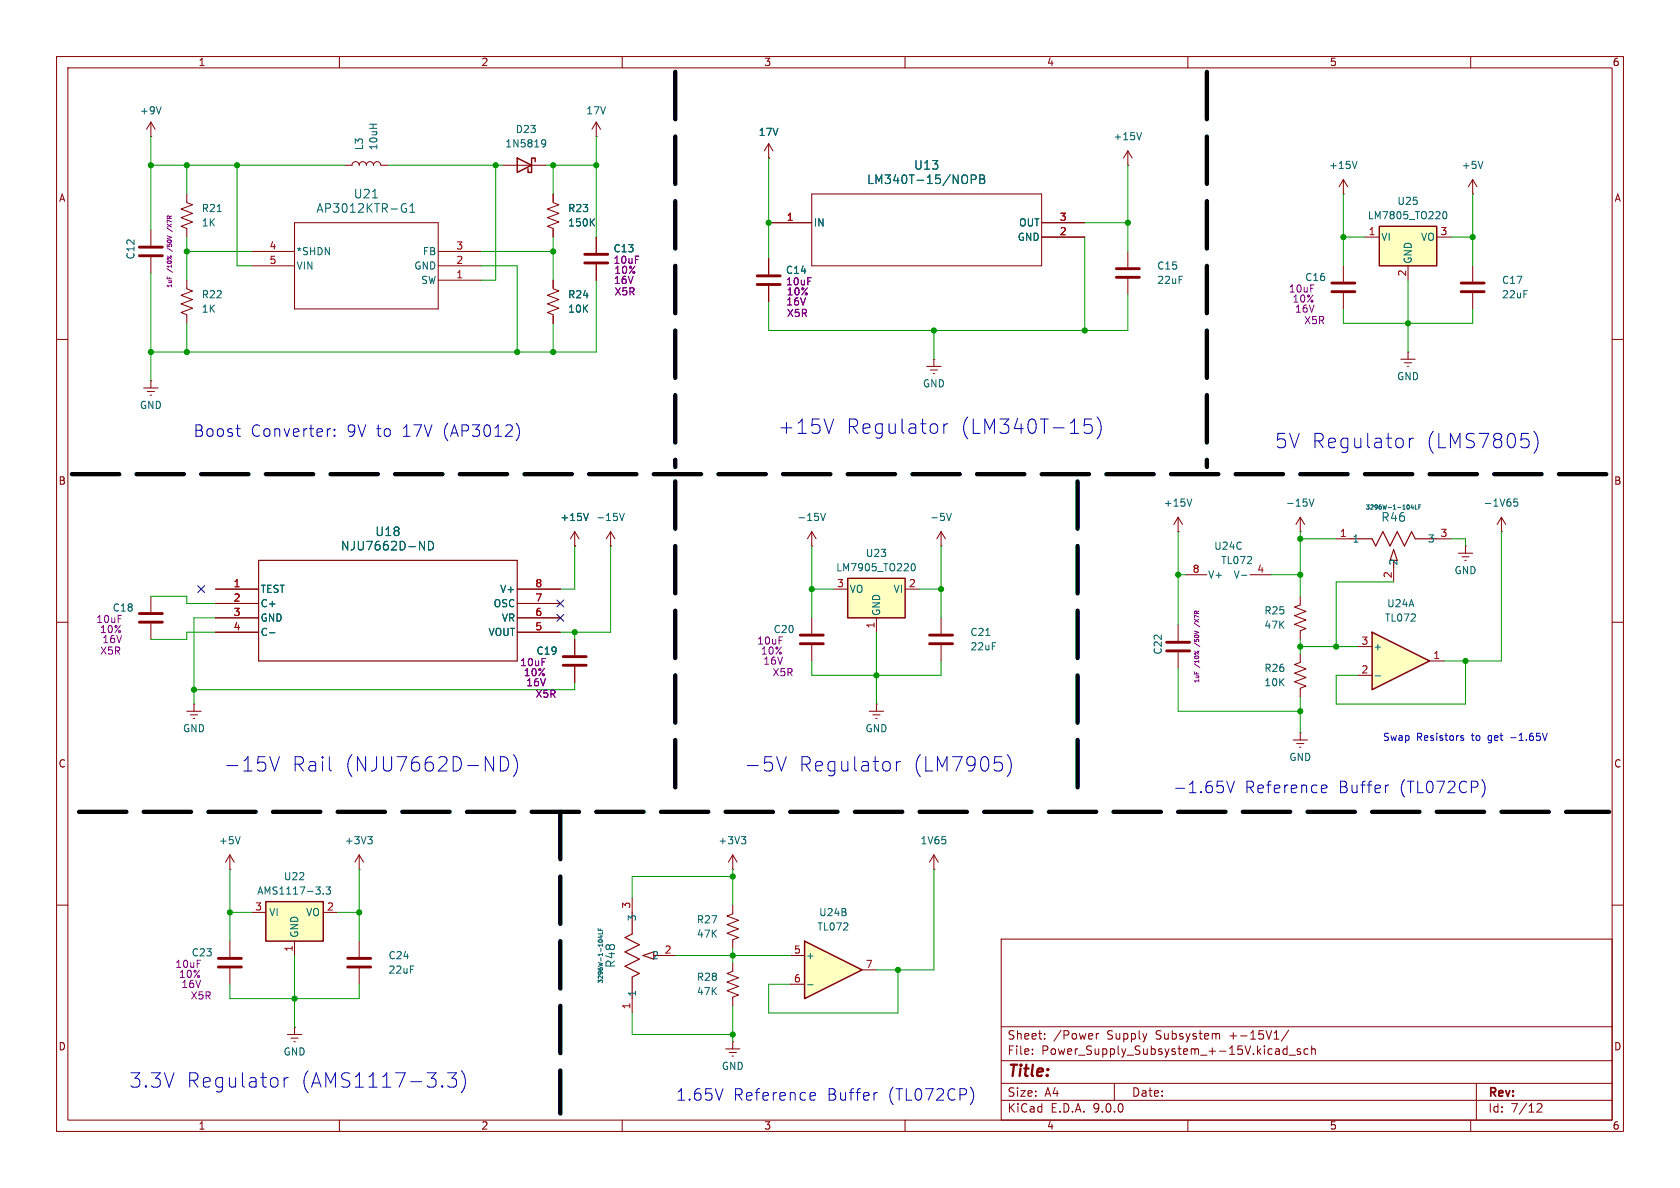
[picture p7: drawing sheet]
<svg xmlns="http://www.w3.org/2000/svg" width="297mm" height="210mm" viewBox="0 0 297 210" stroke-linecap="round" stroke-linejoin="round" font-family="sans-serif">
<g fill="none" stroke="#840000" stroke-width=".18">
<path d="M10 10h277v190h-277zM12 12h273v186h-273zM60 10v2M110 10v2M160 10v2M210 10v2M260 10v2M88.9 29.2h7.6M97.8 34.3v1.5l1 .4-2 .8 2 .7-2 .8 2 .7-2 .8 1 .4v1.5M105.4 24.1h.1M105.4 21.6l-.8 1.3M105.4 21.6l.8 1.3"/>
<path d="M105.4 21.6v2.5M135.9 39.4h7.6M143.5 34.3h40.6v12.7h-40.6zM184.1 39.4h7.7M105.4 41.9v2.8M105.4 46.7v2.8M135.9 45.7v2.8M135.9 50.5v2.8M184.1 41.9h7.7M10 60h2M25.4 68.6h2.5M26 69.2h1.3"/>
<path d="M26.5 69.9h.3M26.7 67.3h.1M26.7 67.3v1.3M285 60h2M101.6 96.5h.1M101.6 94v2.5M101.6 94l-.8 1.3M101.6 94l.8 1.3M143.5 96.5h.1M143.5 94v2.5M143.5 94l-.8 1.3M143.5 94l.8 1.3"/>
<path d="M208.3 94h.1M208.3 91.4v2.6M208.3 91.4l-.8 1.3M208.3 91.4l.7 1.3M229.9 94h.1M229.9 91.4v2.6M229.9 91.4l-.8 1.3M229.9 91.4l.7 1.3M236.2 95.3h2.6M254 95.3h2.5M257.8 97.8h2.5M258.4 98.4h1.3"/>
<path d="M259 99.1h.2M259.1 96.5h.1M259.1 96.5v1.3M265.4 94h.1M265.4 91.4l-.7 1.3M265.4 91.4l.8 1.3M265.4 91.4v2.6M10 110h2M101.6 113v2.8M101.6 117.9v2.8M143.5 109.2v2.8M143.5 114v2.8"/>
<path d="M166.4 109.2v2.8M166.4 114v2.8M208.3 110.5v2.8M208.3 115.3v2.8M209.5 101.6h3.9M221 101.6h3.8M229.9 105.4v1.5l-1 .4 2 .8-2 .7 2 .8-2 .8 2 .7-1 .4v1.5M229.9 115.6v1.5l-1 .4 2 .7-2 .8 2 .8-2 .7 2 .8-1 .4v1.5M246.4 100.3v2.6M285 110h2M153.7 125.7h2.5M154.3 126.4h1.3"/>
<path d="M154.8 127h.3M154.9 124.5h.1M154.9 124.5v1.2M40.6 153.7h.1M40.6 151.1v2.6M40.6 151.1l-.7 1.3M40.6 151.1l.8 1.3M63.5 153.7h.1M63.5 151.1v2.6M63.5 151.1l-.8 1.3M63.5 151.1l.8 1.3M111.8 158.8v2.5"/>
<path d="M129.5 153.7h.1M129.5 151.1v2.6M129.5 151.1l-.7 1.3M129.5 151.1l.8 1.3M165.1 153.7h.1M165.1 151.1l-.8 1.3M165.1 151.1l.8 1.3M165.1 151.1v2.6M10 160h2M40.6 166.4v2.8M40.6 171.2v2.8M63.5 166.4v2.8"/>
<path d="M63.5 171.2v2.8M111.8 176.5v2.6M116.8 168.9h2.6M129.5 170.2v1.5l-1 .4 2.1 .7-2.1 .8 2.1 .8-2.1 .7 2.1 .8-1.1 .4v1.5M129.5 160v1.5l-1 .4 2.1 .8-2.1 .7 2.1 .8-2.1 .8 2.1 .7-1.1 .4v1.5M177 166h108v32h-108zM285 160h2M50.8 182.9h2.5M51.4 183.5h1.3M51.9 184.2h.3M52.1 181.6h.1M52.1 181.6v1.3"/>
<path d="M60 198v2M110 198v2M128.3 185.4h2.5M128.9 186.1h1.3M129.4 186.7h.3M129.5 184.2h.1M129.5 184.2v1.2M160 198v2M177 194.5h108M177 191.5h108M177 187.5h108M177 181.5h108"/>
<path d="M182.5 186.3v.1M182.5 185.5v.1M184.7 183.6v.1M184.7 182.8v.1M193.8 182.7v1M194.2 182.7l-.2 .1-.2 .2M197 191.5v3M210 198v2M215.4 182.7l.2 .2v.8M225.2 183.7h.9M227.5 184.9v1.5M227.5 185.5l-.4-.1-.3 .3v.4l.2 .2h.5"/>
<path d="M227.8 182.1l-1.3 2M227.9 186.5h1.1M229.9 185.5l-.4-.1-.2 .2 .1 .2 .5 .2v.3h-.6M231.2 185.5l-.4-.1-.3 .3v.4l.2 .2h.5M231.9 185.5l.2-.1 .4 .1v.9M231.9 184.9v1.5M260 198v2M261 191.5v6.5M271.7 195.2l.6-.1 .2 .1 .1 .3-.9 1.1h.9"/>
</g>
<g fill="none" stroke="#840000" stroke-width=".51">
<path d="M103.4 45h4M103.4 46.5h4M133.9 48.8h4M133.9 50.3h4M99.6 116.1h4M99.6 117.6h4M141.5 112.3h4M141.5 113.8h4M164.3 112.3h4.1M164.3 113.8h4.1M206.2 115.1h4.1M206.2 113.5h4.1"/>
<path d="M38.6 169.4h4.1M38.6 170.9h4.1M61.5 169.4h4M61.5 170.9h4"/>
</g>
<path d="M211.1 110.2l1 .6M211.2 115.1l.7 .6M211.7 115.2l.1-.1 .1 .1" fill="none" stroke="#840084" stroke-width=".18"/>
<g fill="none" stroke="#006464" stroke-width=".18">
<path d="M95.9 24.8l.3-.1 .2 .1a.84 .84 0 0 1-.3 1.2h-.2M96.5 25.3l-.3 .2-.3-.1M104.6 39.2l.5 .7M105.1 38.7l-.7 .7M171.7 31.7l.7-.1 .2-.2-.1-.3-.2-.2h-.6v1.5M173.2 30.9h.5l.3 .2v.3l-.3 .2a.41 .41 0 0 1 .4 .4 .41 .41 0 0 1-.3 .4h-.6zM173.2 31.6h.5M104 90.7l-.4 1.3M145.1 90.7l.4 1.3 .4-1.3M210.7 88.2l-.4 1.3M231.4 88.2l.5 1.3 .4-1.3M249.6 89.2l-.2 .6h.5"/>
<path d="M249.8 89.5v.5M250.2 89.2v.8h.4M250.8 89.6h.3M251.2 89.2h-.4v.8M268.3 88.2h-.6l-.1 .6 .2-.1 .4 .1 .1 .1v.5l-.2 .1-.5-.1M174.3 112.3h.7M219.5 101.7h1M42.5 147.9l-.5 1.3M65 147.9h.8l-.4 .5M65.6 148.4l.2 .2v.3l-.2 .3M131.1 147.9h.7l-.4 .5M131.6 148.4l.2 .2v.3l-.2 .3"/>
<path d="M105.8 164.1v.4h.7M106 165.5h.5M106.1 164.2v.3M106.3 165.4v.4l-.6-.1M106.5 164.7v.4h-.7"/>
</g>
<path d="M238.8 95.3h3.8l.6 1.2 1.3-2.5 1.2 2.5 1.3-2.5 1.3 2.5 1.3-2.5 .6 1.3h3.8M245.7 99.1l.7-1.9 .6 1.9M111.8 161.3v3.8l-1.3 .6 2.5 1.3-2.5 1.3 2.5 1.2-2.5 1.3 2.5 1.3-1.2 .6v3.8M115.6 168.3l-1.9 .6 1.9 .6M115.6 168.9h1.2" fill="none" stroke="#840000" stroke-width=".2"/>
<path d="M91.4 27.9l2.6 1.3-2.6 1.3zM94.6 28.6v-.7h-.6v2.6h-.7v-.7" fill="none" stroke="#840000" stroke-width=".25"/>
<path d="M242.6 111.8l10.1 5-10.1 5.1z" fill="#ffffc2"/>
<path d="M242.6 111.8l10.1 5-10.1 5.1z" fill="none" stroke="#840000" stroke-width=".25"/>
<path d="M240 114.3h2.6M240 119.4h2.6M252.7 116.8h2.6" fill="none" stroke="#840000" stroke-width=".18"/>
<path d="M243.1 119.5h1" fill="none" stroke="#006464" stroke-width=".18"/>
<path d="M47 159.4h10.1v7h-10.1z" fill="#ffffc2"/>
<path d="M47 159.4h10.1v7h-10.1z" fill="none" stroke="#840000" stroke-width=".25"/>
<g fill="none" stroke="#840000" stroke-width=".18">
<path d="M107.9 96.5h.1M107.9 94l-.7 1.3M107.9 94l.8 1.3M107.9 94v2.5M38.1 104.1h7.6M38.1 106.7h7.6M38.1 109.2h7.6M38.1 111.8h7.6M91.4 104.1h7.7M91.4 106.7h7.7M91.4 109.2h7.7M91.4 111.8h7.7"/>
<path d="M33 125.7h2.6M33.7 126.4h1.2M34.2 127h.2M34.3 124.5h.1M34.3 124.5v1.2M228.6 130.8h2.5M229.2 131.4h1.3M229.7 132.1h.3M229.9 129.5h.1M229.9 129.5v1.3M44.4 161.3h2.6M52.1 166.4v2.5"/>
<path d="M57.1 161.3h2.6"/>
</g>
<path d="M74.2 95.7l.8 1.5v-1.5M75.8 95.7a.77 .77 0 0 1 .8 .8 .77 .77 0 0 1-.8 .7zM109.5 90.7l.4 1.3 .5-1.3M47.6 111.9h1M57.1 157.9v.2M57.6 156.8h.8l-.4 .5 .4 .1v.5l-.2 .2-.6-.2" fill="none" stroke="#006464" stroke-width=".18"/>
<path d="M45.7 99.1h45.7v17.7h-45.7z" fill="none" stroke="#840000" stroke-width=".2"/>
<path d="M142.2 166.4l10.2 5.1-10.2 5z" fill="#ffffc2"/>
<path d="M142.2 166.4l10.2 5.1-10.2 5z" fill="none" stroke="#840000" stroke-width=".25"/>
<path d="M139.7 168.9h2.5M139.7 174h2.5M152.4 171.5h2.5" fill="none" stroke="#840000" stroke-width=".18"/>
<path d="M142.8 174.1h.9" fill="none" stroke="#006464" stroke-width=".18"/>
<path d="M149.9 102.2h10.1v7h-10.1z" fill="#ffffc2"/>
<path d="M149.9 102.2h10.1v7h-10.1z" fill="none" stroke="#840000" stroke-width=".25"/>
<g fill="none" stroke="#840000" stroke-width=".18">
<path d="M135.9 27.9h.1M135.9 25.4l-.8 1.3M135.9 25.4l.8 1.3M135.9 25.4v2.5M163.8 64.8h2.6M164.5 65.4h1.2M165 66h.2M165.1 63.5h.1M165.1 63.5v1.3M247.6 63.5h2.6M248.3 64.1h1.3M248.8 64.8h.2"/>
<path d="M248.9 62.2h.1M248.9 62.2v1.3M166.4 96.5h.1M166.4 94l-.8 1.3M166.4 94l.7 1.3M166.4 94v2.5M147.3 104.1h2.6M154.9 109.2v2.6M160 104.1h2.6"/>
</g>
<path d="M161.2 99.8l.2-.2a.68 .68 0 0 1 .4 .7 .68 .68 0 0 1-.4 .6l-.2-.1-.1-.4zM167.3 90.7l.5 1.3 .4-1.3" fill="none" stroke="#006464" stroke-width=".18"/>
<path d="M243.8 40h10.2v7h-10.2z" fill="#ffffc2"/>
<path d="M243.8 40h10.2v7h-10.2z" fill="none" stroke="#840000" stroke-width=".25"/>
<g fill="none" stroke="#840000" stroke-width=".18">
<path d="M26.7 24.1h.1M26.7 21.6l-.8 1.3M26.7 21.6l.7 1.3M26.7 21.6v2.5M33 34.3v1.5l1 .4-2 .8 2 .7-2 .8 2 .7-2 .8 1 .4v1.5M52.1 39.4h25.4v15.2h-25.4zM61 29.2h1.2a.64 .64 0 0 1 .7-.6 .64 .64 0 0 1 .6 .6 .64 .64 0 0 1 .6-.6 .64 .64 0 0 1 .7 .6 .64 .64 0 0 1 .6-.6 .64 .64 0 0 1 .6 .6 .64 .64 0 0 1 .7-.6 .64 .64 0 0 1 .6 .6h1.3M97.8 34.3v1.3M135.9 27.9h.1M135.9 39.4h7.6M184.1 39.4h7.7M199.4 29.2h.1"/>
<path d="M199.4 26.7l-.8 1.2M199.4 26.7l.8 1.2M199.4 26.7v2.5M237.5 34.3h.1M237.5 31.8v2.5M237.5 31.8l-.8 1.2M237.5 31.8l.8 1.2M260.3 34.3h.1M260.3 31.8v2.5M260.3 31.8l-.7 1.2M260.3 31.8l.8 1.2M26.7 40.6v2.8"/>
<path d="M26.7 45.5v2.8M33 49.5v1.6l1 .3-2 .8 2 .8-2 .7 2 .8-2 .7 1 .4v1.6M44.4 44.5h7.7M44.4 47h7.7M77.5 44.5h7.6M77.5 47h7.6M77.5 49.5h7.6M97.8 49.5v1.6l1 .3-2 .8 2 .8-2 .7 2 .8-2 .7 1 .4v1.6M97.8 40.6v1.3M105.4 41.9v2.8M105.4 46.7v2.8M135.9 45.7v2.8"/>
<path d="M135.9 50.5v2.8M184.1 41.9h7.7M199.4 44.5v2.7M199.4 49.3v2.8M237.5 47v2.8M237.5 51.8v2.8M241.3 41.9h2.5M248.9 47v2.5M254 41.9h2.5M260.3 47v2.8M260.3 51.8v2.8M101.6 96.5h.1"/>
<path d="M26.7 105.4v2.8M26.7 110.2v2.8M38.1 104.1h7.6M38.1 106.7h7.6M38.1 109.2h7.6M38.1 111.8h7.6M91.4 104.1h7.7M91.4 106.7h7.7M91.4 109.2h7.7M91.4 111.8h7.7M101.6 113v2.8M101.6 117.9v2.8"/>
</g>
<g fill="none" stroke="#006464" stroke-width=".18">
<path d="M28.5 18.9l-.4 1.2M38.4 37.4h.7M65.9 35h.8M71.4 36l.4 .1M71.6 36.9h.3v.5l-.5 .1M72.5 37.5h.8M72.5 36.4l.4-.4v1.5M104.6 39.2l.5 .7M105.1 38.7l-.7 .7M171.7 31.7l.7-.1 .2-.2-.1-.3-.2-.2h-.6v1.5M173.2 30.9h.5l.3 .2v.3l-.3 .2a.41 .41 0 0 1 .4 .4 .41 .41 0 0 1-.3 .4h-.6zM173.2 31.6h.5"/>
<path d="M201.8 23.4l-.4 1.3M239.9 28.5l-.4 1.3M255.2 37.5l.2-.1a.68 .68 0 0 1 .4 .6 .68 .68 0 0 1-.4 .7l-.2-.1-.1-.4zM262.2 28.5l-.5 1.3M74.2 95.7l.8 1.5v-1.5M75.8 95.7a.77 .77 0 0 1 .8 .8 .77 .77 0 0 1-.8 .7zM104 90.7l-.4 1.3M47.6 111.9h1"/>
</g>
<path d="M24.6 45.2h4.1M24.6 43.7h4.1M197.4 47.5h4M197.4 49h4M235.5 50h4M235.5 51.6h4M258.3 50h4.1M258.3 51.6h4.1M24.6 108.5h4.1M24.6 110h4.1" fill="none" stroke="#840000" stroke-width=".51"/>
<path d="M29.5 40.3l1 .7M29.6 45.2l.7 .6M30.1 45.4l.1-.2 .1 .2" fill="none" stroke="#840084" stroke-width=".18"/>
<path d="M119.4 12.7v69.9M213.4 12.7v69.9M12.7 83.8h271.8M119.4 85.1v57.1M190.5 85.1v57.1M14 143.5h270.5M99.1 143.5v53.4" fill="none" stroke="#000" stroke-width=".76" stroke-dasharray="8.4 3"/>
<g fill="none" stroke="#009600" stroke-width=".18">
<path d="M26.7 24.1v16.5M26.7 29.2h34.3M33 29.2v5.1M41.9 29.2v17.8h2.5M68.6 29.2h20.3M87.6 29.2v20.3h-2.5M96.5 29.2h8.9M97.8 29.2v5.1M105.4 24.1v17.8M135.9 27.9v17.8M191.8 39.4h7.6M199.4 29.2v15.3"/>
<path d="M237.5 34.3v12.7M260.3 34.3v12.7M26.7 48.3v19M33 41.9v7.6M33 57.2v5M33 44.5h11.4M85.1 47h6.3v15.2M85.1 44.5h12.7M97.8 41.9v7.6M97.8 57.2v5M105.4 49.5v12.7h-78.7M165.1 58.4v5.1"/>
<path d="M191.8 41.9v16.5M199.4 52.1v6.3h-63.5v-5.1M237.5 54.6v2.6h22.8v-2.6M237.5 41.9h3.8M248.9 49.5v12.7M256.5 41.9h3.8M101.6 96.5v7.6h-2.5M107.9 96.5v15.3h-8.8M143.5 96.5v12.7M166.4 96.5v12.7M208.3 94v16.5M229.9 94v11.4"/>
<path d="M229.9 95.3h6.3M256.5 95.3h2.6v1.2M265.4 94v22.8h-10.1M26.7 105.4h6.3v1.3h5.1M38.1 111.8h-5.1v1.2h-6.3M38.1 109.2h-3.8v15.3M101.6 111.8v1.2M143.5 104.1h3.8M143.5 116.8v2.6h22.9v-2.6M154.9 111.8v12.7M162.6 104.1h3.8M208.3 118.1v7.6h21.6"/>
<path d="M208.3 101.6h1.2M224.8 101.6h5.1M229.9 113v2.6M229.9 114.3h10.1M246.4 102.9h-10.2v11.4M259.1 116.8v7.7h-22.9v-5.1h3.8M101.6 120.7v1.2h-67.3M229.9 123.2v6.3M40.6 153.7v12.7M63.5 153.7v12.7M129.5 153.7v6.3M129.5 154.9h-17.7v3.9"/>
<path d="M165.1 153.7v17.8h-10.2M40.6 174v2.5h22.9v-2.5M40.6 161.3h3.8M52.1 168.9v12.7M59.7 161.3h3.8M111.8 179.1v3.8h17.7M119.4 168.9h20.3M129.5 167.6v2.6M129.5 177.8v6.4M158.7 171.5v7.6h-22.8v-5.1h3.8"/>
</g>
<path d="M35 103.5l1.2 1.2M36.2 103.5l-1.2 1.2M98.5 108.6l1.2 1.2M98.5 106.1l1.2 1.2M99.7 108.6l-1.2 1.2M99.7 106.1l-1.2 1.2" fill="none" stroke="#000084" stroke-width=".18"/>
<g fill="none" stroke="#0000c2" stroke-width=".18">
<path d="M41.7 75.8h.8M42.3 77.1h.2M58.5 75.8l-.4 .1M59.1 76.9l.1 .1-.1 .1M59.1 76.9l-.1 .1 .1 .1M59.1 75.9v.2M59.1 76.9v.2M59.1 75.9l.1 .1-.1 .1M59.1 75.9l-.1 .1 .1 .1M91.3 74.8a2.33 2.33 0 0 1 0 3.1M147.4 74.1l-.9 2.5M166.9 74.9v1.7"/>
<path d="M167.6 74.9a.65 .65 0 0 0-.7 .5M193 74.1h-1.2l-.2 1.2 .4-.3 .9 .2 .2 .3-.1 .9-.4 .2h-.6l-.4-.2M193.9 73.7a2.91 2.91 0 0 1 0 3.9M249.2 77.5v1.6M249.9 77.5a.65 .65 0 0 0-.7 .4M271.2 76.2a2.91 2.91 0 0 1 0 3.9M40.1 135.3h1.9M43.1 136.3h1.5M43.1 134.5l.7-.7v2.5M46.9 133.8h-1.3l-.1 1.2 .4-.3 .8 .1 .3 .4-.1 .9-.4 .2h-.6l-.4-.2M47.7 133.8l.9 2.5 .8-2.5M88.5 133.8a1.34 1.34 0 0 1 1.4 .8 1.34 1.34 0 0 1-.5 1.6l-.9 .1z"/>
<path d="M90.8 133.4a2.91 2.91 0 0 1 0 3.9M139 133.8l-.8 2.5M158.5 134.6v1.7M159.2 134.6a.65 .65 0 0 0-.7 .5M178.1 133.4a2.91 2.91 0 0 1 0 3.9M216.9 138.1l.6 2 .7-2M233.9 138.8l.6 .1 .1 .4-1 .2M245.5 138.8l-.4 .1M258.3 130.4l.4 .1 .1 .2-.2 .2-.4-.1M258.3 130.1h.4M262 137.8a2.33 2.33 0 0 1 0 3.1M273.5 129.6l-.4 1.3"/>
<path d="M234.5 140l-.6 .1M50.2 190.5v1.7M51 190.5a.65 .65 0 0 0-.8 .5M78.2 191.9l.1 .2-.1 .1M78.2 191.9l-.1 .2 .1 .1M78.2 191.9v.3M79.1 189.6h1.6l-.8 1a.69 .69 0 0 1 .8 .5v.6l-.2 .4-.3 .1h-.7l-.4-.3M81.6 189.3a2.91 2.91 0 0 1 0 3.8M127.8 192.5l-.7 2M143.5 193.1l.6 .1 .1 .4-1 .2M144.1 194.4l-.6 .1M155.1 193.1l-.4 .1"/>
<path d="M171.5 192.2a2.33 2.33 0 0 1 0 3.1"/>
</g>
<g fill="#009600" stroke="#009600" stroke-width=".18">
<circle cx="259.1" cy="116.8" r=".46"/>
<circle cx="229.9" cy="114.3" r=".46"/>
<circle cx="229.9" cy="101.6" r=".46"/>
<circle cx="236.2" cy="114.3" r=".46"/>
<circle cx="229.9" cy="125.7" r=".46"/>
<circle cx="129.5" cy="182.9" r=".46"/>
<circle cx="52.1" cy="176.5" r=".46"/>
<circle cx="63.5" cy="161.3" r=".46"/>
<circle cx="158.7" cy="171.5" r=".46"/>
<circle cx="26.7" cy="62.2" r=".46"/>
<circle cx="33" cy="62.2" r=".46"/>
<circle cx="91.4" cy="62.2" r=".46"/>
<circle cx="97.8" cy="62.2" r=".46"/>
<circle cx="97.8" cy="44.5" r=".46"/>
<circle cx="101.6" cy="111.8" r=".46"/>
<circle cx="87.6" cy="29.2" r=".46"/>
<circle cx="97.8" cy="29.2" r=".46"/>
<circle cx="105.4" cy="29.2" r=".46"/>
<circle cx="154.9" cy="119.4" r=".46"/>
<circle cx="135.9" cy="39.4" r=".46"/>
<circle cx="165.1" cy="58.4" r=".46"/>
<circle cx="166.4" cy="104.1" r=".46"/>
<circle cx="143.5" cy="104.1" r=".46"/>
<circle cx="199.4" cy="39.4" r=".46"/>
<circle cx="248.9" cy="57.2" r=".46"/>
<circle cx="237.5" cy="41.9" r=".46"/>
<circle cx="229.9" cy="95.3" r=".46"/>
<circle cx="208.3" cy="101.6" r=".46"/>
<circle cx="260.3" cy="41.9" r=".46"/>
<circle cx="191.8" cy="58.4" r=".46"/>
<circle cx="129.5" cy="154.9" r=".46"/>
<circle cx="129.5" cy="168.9" r=".46"/>
<circle cx="40.6" cy="161.3" r=".46"/>
<circle cx="34.3" cy="121.9" r=".46"/>
<circle cx="33" cy="44.5" r=".46"/>
<circle cx="41.9" cy="29.2" r=".46"/>
<circle cx="33" cy="29.2" r=".46"/>
<circle cx="26.7" cy="29.2" r=".46"/>
</g>
<g font-size="3.5" fill="#0000c2">
<text x="137.5" y="76.9">+15V</text>
<text x="149.5" y="76.9">Regulator</text>
<text x="169.7" y="76.9">(LM340T-15)</text>
<text x="225.4" y="79.5">5V Regulator</text>
<text x="252" y="79.5">(LMS7805)</text>
<text x="51.5" y="136.6">Rail</text>
<text x="60.8" y="136.6">(NJU7662D-ND)</text>
<text x="131.5" y="136.6">-5V</text>
<text x="141.2" y="136.6">Regulator</text>
<text x="161.3" y="136.6">(LM7905)</text>
<text x="22.8" y="192.5">3.3V</text>
<text x="32.9" y="192.5">Regulator</text>
<text x="53.1" y="192.5">(AMS1117-3.3)</text>
</g>
<g font-size="2.8" fill="#0000c2">
<text x="34.1" y="77.4">Boost</text>
<text x="44.3" y="77.4">Converter:</text>
<text x="61.2" y="77.4">9V to</text>
<text x="71.1" y="77.4">17V</text>
<text x="78.3" y="77.4">(AP3012)</text>
<text x="207.4" y="140.4">-1.65V</text>
<text x="220" y="140.4">Reference</text>
<text x="236.6" y="140.4">Buffer</text>
<text x="247.4" y="140.4">(TL072CP)</text>
<text x="119.5" y="194.8">1.65V</text>
<text x="129.6" y="194.8">Reference</text>
<text x="146.2" y="194.8">Buffer</text>
<text x="157" y="194.8">(TL072CP)</text>
</g>
<text font-size="2.8" fill="#840000" x="178" y="190.9">Title:</text>
<g font-size="2.1" fill="#006464">
<text x="62.4" y="35.3">U21</text>
<text x="153.2" y="32.7">LM340T-15/NOPB</text>
<text x="161.5" y="30.2">U13</text>
<text x="55.8" y="37.8">AP3012KTR-G1</text>
<text x="66.3" y="95">U18</text>
<text x="244.1" y="92.4">R46</text>
<text x="60.2" y="97.5">NJU7662D-ND</text>
<text x="108.9" y="171.2" transform="rotate(-90 108.9 171.2)">R48</text>
</g>
<g font-size="2.1" fill="#840000">
<text x="178" y="184">Sheet:</text>
<text x="186.2" y="184">/Power</text>
<text x="195.7" y="184">Supply</text>
<text x="204.5" y="184">Subsystem</text>
<text x="217.6" y="184">+-15V1/</text>
<text x="178" y="186.7">File:</text>
<text x="184.1" y="186.7">Power_Supply_Subsystem_+-15V.kicad_sch</text>
<text x="178" y="196.9">KiCad</text>
<text x="178" y="194.1">Size:</text>
<text x="184.7" y="194.1">A4</text>
<text x="185.7" y="196.9">E.D.A.</text>
<text x="193.3" y="196.9">9.0.0</text>
<text x="200" y="194.1">Date:</text>
<text x="263" y="194.3">Rev:</text>
<text x="263" y="196.9">Id:</text>
<text x="267.1" y="196.9">7/12</text>
</g>
<g font-size="1.8" fill="#840000">
<text x="35" y="11.9">1</text>
<text x="85" y="11.9">2</text>
<text x="135" y="11.9">3</text>
<text x="185" y="11.9">4</text>
<text x="235" y="11.9">5</text>
<text x="285" y="11.9">6</text>
<text x="10.3" y="35.9">A</text>
<text x="285.3" y="35.9">A</text>
<text x="10.3" y="85.9">B</text>
<text x="285.3" y="85.9">B</text>
<text x="10.3" y="135.9">C</text>
<text x="285.3" y="135.9">C</text>
<text x="10.3" y="185.9">D</text>
<text x="285.3" y="185.9">D</text>
<text x="35" y="199.9">1</text>
<text x="85" y="199.9">2</text>
<text x="135" y="199.9">3</text>
<text x="185" y="199.9">4</text>
<text x="235" y="199.9">5</text>
<text x="285" y="199.9">6</text>
</g>
<g font-size="1.8" fill="#006464">
<text x="24.6" y="20.4">+9V</text>
<text x="91.1" y="23.7">D23</text>
<text x="103.6" y="20.4">17V</text>
<text x="64.4" y="26.7" transform="rotate(-90 64.4 26.7)">L3</text>
<text x="66.9" y="26.7" transform="rotate(-90 66.9 26.7)">10uH</text>
<text x="89.2" y="26.3">1N5819</text>
<text x="134" y="24.2">17V</text>
<text x="196.7" y="25">+15V</text>
<text x="234.8" y="30.1">+15V</text>
<text x="258.3" y="30.1">+5V</text>
<text x="35.6" y="40.2">1K</text>
<text x="35.6" y="37.7">R21</text>
<text x="100.3" y="40.2">150K</text>
<text x="100.3" y="37.7">R23</text>
<text x="143.8" y="40.2">IN</text>
<text x="180.1" y="40.2">OUT</text>
<text x="241.7" y="39">LM7805_TO220</text>
<text x="246.9" y="36.4">U25</text>
<text x="24" y="46" transform="rotate(-90 24 46)">C12</text>
<text x="52.3" y="45.3">*SHDN</text>
<text x="52.3" y="47.9">VIN</text>
<text x="73.1" y="47.9">GND</text>
<text x="74.7" y="45.3">FB</text>
<text x="179.8" y="42.8">GND</text>
<text x="204.5" y="47.9">C15</text>
<text x="244.1" y="42.8">VI</text>
<text x="249.8" y="46.7" transform="rotate(-90 249.8 46.7)">GND</text>
<text x="251.1" y="42.8">VO</text>
<text x="35.6" y="52.9">R22</text>
<text x="74.4" y="50.4">SW</text>
<text x="100.3" y="52.9">R24</text>
<text x="204.5" y="50.4">22uF</text>
<text x="265.4" y="50.4">C17</text>
<text x="265.4" y="52.9">22uF</text>
<text x="35.6" y="55.5">1K</text>
<text x="100.3" y="55.5">10K</text>
<text x="163.1" y="68.7">GND</text>
<text x="246.9" y="67.4">GND</text>
<text x="24.6" y="72.5">GND</text>
<text x="205.6" y="89.8">+15V</text>
<text x="227.2" y="89.8">-15V</text>
<text x="262.2" y="89.8">-1V65</text>
<text x="99" y="92.3">+15V</text>
<text x="105.3" y="92.3">-15V</text>
<text x="140.9" y="92.3">-15V</text>
<text x="164.3" y="92.3">-5V</text>
<text x="147.7" y="101.2">LM7905_TO220</text>
<text x="153" y="98.7">U23</text>
<text x="214.6" y="97.4">U24C</text>
<text x="215.8" y="99.9">TL072</text>
<text x="239" y="96.1">1</text>
<text x="247.2" y="100.1" transform="rotate(-90 247.2 100.1)">2</text>
<text x="252.3" y="96.1">3</text>
<text x="257" y="101.7">GND</text>
<text x="46" y="105">TEST</text>
<text x="46" y="107.5">C+</text>
<text x="87.2" y="107.5">OSC</text>
<text x="88.3" y="105">V+</text>
<text x="150.1" y="105">VO</text>
<text x="157.9" y="105">VI</text>
<text x="213.5" y="102.5">V+</text>
<text x="218" y="102.5">V-</text>
<text x="245.1" y="107.5">U24A</text>
<text x="46" y="110.1">GND</text>
<text x="46" y="112.6">C-</text>
<text x="86.3" y="112.6">VOUT</text>
<text x="88.6" y="110.1">VR</text>
<text x="155.8" y="109" transform="rotate(-90 155.8 109)">GND</text>
<text x="171.5" y="112.6">C21</text>
<text x="223.4" y="108.8">R25</text>
<text x="223.4" y="111.4">47K</text>
<text x="244.7" y="110.1">TL072</text>
<text x="171.5" y="115.2">22uF</text>
<text x="205.6" y="115.8" transform="rotate(-90 205.6 115.8)">C22</text>
<text x="223.4" y="119">R26</text>
<text x="242.7" y="115.2">+</text>
<text x="223.4" y="121.5">10K</text>
<text x="32.3" y="129.6">GND</text>
<text x="152.9" y="129.6">GND</text>
<text x="227.8" y="134.7">GND</text>
<text x="38.6" y="149.5">+5V</text>
<text x="60.9" y="149.5">+3V3</text>
<text x="126.9" y="149.5">+3V3</text>
<text x="162.6" y="149.5">1V65</text>
<text x="50.1" y="155.8">U22</text>
<text x="45.4" y="158.3">AMS1117-3.3</text>
<text x="47.5" y="162.2">VI</text>
<text x="52.9" y="165.9" transform="rotate(-90 52.9 165.9)">GND</text>
<text x="54" y="162.2">VO</text>
<text x="112.6" y="163" transform="rotate(-90 112.6 163)">3</text>
<text x="123.1" y="163.4">R27</text>
<text x="123.1" y="166">47K</text>
<text x="144.4" y="164.7">TL072</text>
<text x="144.7" y="162.2">U24B</text>
<text x="68.6" y="169.8">C24</text>
<text x="68.6" y="172.3">22uF</text>
<text x="115.2" y="169.8">2</text>
<text x="123.1" y="173.6">R28</text>
<text x="142.4" y="169.8">+</text>
<text x="112.6" y="176.3" transform="rotate(-90 112.6 176.3)">1</text>
<text x="123.1" y="176.1">47K</text>
<text x="50" y="186.8">GND</text>
<text x="127.5" y="189.3">GND</text>
</g>
<g font-size="1.8" fill="#a90000">
<text x="139" y="39.1">1</text>
<text x="187.3" y="39.1">3</text>
<text x="187.3" y="41.7">2</text>
<text x="241.9" y="41.7">1</text>
<text x="254.6" y="41.7">3</text>
<text x="47.6" y="44.2">4</text>
<text x="47.6" y="46.7">5</text>
<text x="80.6" y="44.2">3</text>
<text x="80.6" y="46.7">2</text>
<text x="80.6" y="49.3">1</text>
<text x="248.7" y="49" transform="rotate(-90 248.7 49)">2</text>
<text x="236.8" y="95">1</text>
<text x="254.6" y="95">3</text>
<text x="210.7" y="101.3">8</text>
<text x="222.2" y="101.3">4</text>
<text x="41.2" y="103.9">1</text>
<text x="41.2" y="106.4">2</text>
<text x="94.5" y="103.9">8</text>
<text x="94.5" y="106.4">7</text>
<text x="147.9" y="103.9">3</text>
<text x="160.6" y="103.9">2</text>
<text x="246.1" y="102.3" transform="rotate(-90 246.1 102.3)">2</text>
<text x="41.2" y="109">3</text>
<text x="41.2" y="111.5">4</text>
<text x="94.5" y="109">6</text>
<text x="94.5" y="111.5">5</text>
<text x="154.7" y="111.2" transform="rotate(-90 154.7 111.2)">1</text>
<text x="240.6" y="114">3</text>
<text x="240.6" y="119.1">2</text>
<text x="253.3" y="116.6">1</text>
<text x="45" y="161">3</text>
<text x="57.7" y="161">2</text>
<text x="111.5" y="160.7" transform="rotate(-90 111.5 160.7)">3</text>
<text x="51.8" y="168.3" transform="rotate(-90 51.8 168.3)">1</text>
<text x="117.4" y="168.7">2</text>
<text x="140.3" y="168.7">5</text>
<text x="140.3" y="173.7">6</text>
<text x="153" y="171.2">7</text>
<text x="111.5" y="178.5" transform="rotate(-90 111.5 178.5)">1</text>
</g>
<g font-size="1.8" fill="#840084">
<text x="108.4" y="46.8">10uF</text>
<text x="108.4" y="44.8">C13</text>
<text x="108.4" y="50.4">16V</text>
<text x="108.5" y="48.6">10%</text>
<text x="108.5" y="52.4">X5R</text>
<text x="138.8" y="50.6">10uF</text>
<text x="138.8" y="48.6">C14</text>
<text x="139" y="52.4">10%</text>
<text x="227.7" y="51.9">10uF</text>
<text x="228.4" y="53.7">10%</text>
<text x="230.6" y="49.9">C16</text>
<text x="138.9" y="54.2">16V</text>
<text x="139" y="56.2">X5R</text>
<text x="228.8" y="55.5">16V</text>
<text x="230.5" y="57.5">X5R</text>
<text x="16.9" y="110.3">10uF</text>
<text x="17.6" y="112.1">10%</text>
<text x="18" y="113.9">16V</text>
<text x="19.8" y="108.3">C18</text>
<text x="136.7" y="112.1">C20</text>
<text x="17.6" y="115.9">X5R</text>
<text x="91.9" y="118">10uF</text>
<text x="92.5" y="119.7">10%</text>
<text x="94.8" y="115.9">C19</text>
<text x="133.8" y="114.1">10uF</text>
<text x="134.4" y="115.9">10%</text>
<text x="134.8" y="117.7">16V</text>
<text x="136.5" y="119.7">X5R</text>
<text x="92.9" y="121.5">16V</text>
<text x="94.6" y="123.5">X5R</text>
<text x="30.9" y="171.3">10uF</text>
<text x="31.5" y="173.1">10%</text>
<text x="33.8" y="169.3">C23</text>
<text x="32" y="174.9">16V</text>
<text x="33.6" y="176.9">X5R</text>
</g>
<g font-size="1.8" fill="#0000c2">
<text x="244.4" y="131.2">Swap</text>
<text x="250.4" y="131.2">Resistors</text>
<text x="260.3" y="131.2">to</text>
<text x="263.3" y="131.2">get</text>
<text x="267.5" y="131.2">-1.65V</text>
</g>
<g font-size="1.1" fill="#840084">
<text x="30.6" y="40.3" transform="rotate(-90 30.6 40.3)">/X7R</text>
<text x="30.6" y="44.1" transform="rotate(-90 30.6 44.1)">/50V</text>
<text x="30.6" y="51" transform="rotate(-90 30.6 51)">1uF</text>
<text x="30.6" y="48.1" transform="rotate(-90 30.6 48.1)">/10%</text>
<text x="212.2" y="113.9" transform="rotate(-90 212.2 113.9)">/50V</text>
<text x="212.2" y="110.1" transform="rotate(-90 212.2 110.1)">/X7R</text>
<text x="212.2" y="117.9" transform="rotate(-90 212.2 117.9)">/10%</text>
<text x="212.2" y="120.9" transform="rotate(-90 212.2 120.9)">1uF</text>
</g>
<g font-size="1.1" fill="#006464">
<text x="241.3" y="90.3">3296W-1-104LF</text>
<text x="106.8" y="174" transform="rotate(-90 106.8 174)">3296W-1-104LF</text>
</g>
</svg>
